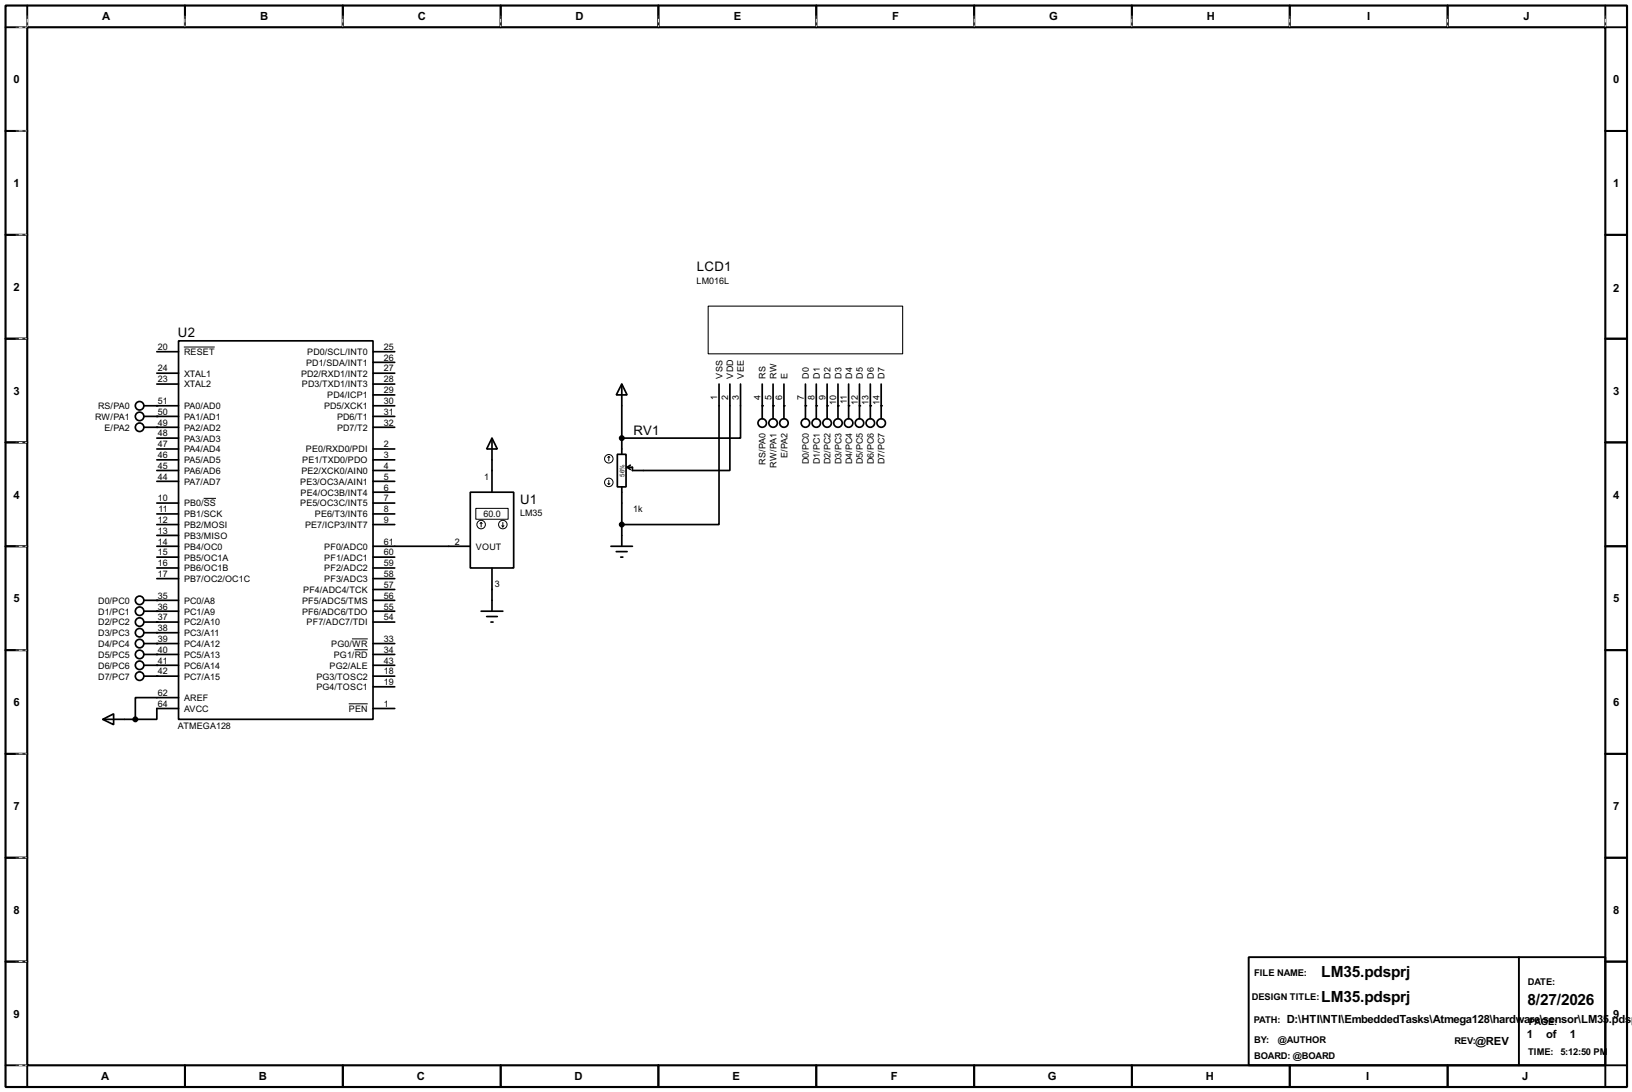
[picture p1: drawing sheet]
<svg xmlns="http://www.w3.org/2000/svg" width="383mm" height="256mm" viewBox="0 0 383 256" stroke-linecap="round" stroke-linejoin="round" font-family="sans-serif">
<path d="M1.3 1.3h381v254h-381zM6.4 6.4h370.8v243.8h-370.8z" fill="none" stroke="#000" stroke-width=".5"/>
<g fill="none" stroke="#000" stroke-width=".45">
<path d="M6.4 1.3v5.1h-5.1M43.5 1.3v5.1M80.6 1.3v5.1M117.7 1.3v5.1M154.7 1.3v5.1M191.8 1.3v5.1M228.9 1.3v5.1M266 1.3v5.1M303.1 1.3v5.1M340.2 1.3v5.1M377.2 1.3v5.1h5.1M1.3 30.8h5.1"/>
<path d="M377.2 30.8h5.1M1.3 55.2h5.1M377.2 55.2h5.1M1.3 79.6h5.1M377.2 79.6h5.1M1.3 103.9h5.1M377.2 103.9h5.1M1.3 128.3h5.1M377.2 128.3h5.1M1.3 152.7h5.1M377.2 152.7h5.1M1.3 177.1h5.1"/>
<path d="M377.2 177.1h5.1M1.3 201.5h5.1M377.2 201.5h5.1M1.3 225.9h5.1M293.4 224.8h83.8v25.4h-83.8zM356.9 224.8v25.4M377.2 225.9h5.1M1.3 250.2h5.1v5.1M43.5 250.2v5.1M80.6 250.2v5.1M117.7 250.2v5.1M154.7 250.2v5.1"/>
<path d="M191.8 250.2v5.1M228.9 250.2v5.1M266 250.2v5.1M303.1 250.2v5.1M340.2 250.2v5.1M382.3 250.2h-5.1v5.1"/>
</g>
<g fill="none" stroke="#fff" stroke-width=".23">
<path d="M3.9 6.4h2.3M6.4 3.9v2.3M43.5 3.9v2.3M80.6 3.9v2.3M117.7 3.9v2.3M154.7 3.9v2.3M191.8 3.9v2.3M228.9 3.9v2.3M266 3.9v2.3M303.1 3.9v2.3M340.2 3.9v2.3M377.2 3.9v2.3"/>
<path d="M3.9 30.8h2.3M3.9 55.2h2.3M3.9 79.6h2.3M3.9 103.9h2.3M3.9 128.3h2.3M3.9 152.7h2.3M3.9 177.1h2.3M3.9 201.5h2.3M3.9 225.9h2.3M3.9 250.2h2.3"/>
</g>
<g fill="none" stroke="#000" stroke-width=".23" stroke-dasharray=".5 1">
<path d="M3.9 6.4h2.3M6.4 3.9v2.3M43.5 3.9v2.3M80.6 3.9v2.3M117.7 3.9v2.3M154.7 3.9v2.3M191.8 3.9v2.3M228.9 3.9v2.3M266 3.9v2.3M303.1 3.9v2.3M340.2 3.9v2.3M377.2 3.9v2.3"/>
<path d="M3.9 30.8h2.3M3.9 55.2h2.3M3.9 79.6h2.3M3.9 103.9h2.3M3.9 128.3h2.3M3.9 152.7h2.3M3.9 177.1h2.3M3.9 201.5h2.3M3.9 225.9h2.3M3.9 250.2h2.3"/>
</g>
<g fill="none" stroke="#000" stroke-width=".4">
<path d="M33.8 95.3h8.2M33.8 97.8h8.2M36.9 82.6h5.1M36.9 90.2h5.1M36.9 87.7h5.1M42 80.1h45.7v88.9h-45.7zM87.7 95.3h5.1M87.7 97.8h5.1M87.7 82.6h5.1M87.7 90.2h5.1M87.7 87.7h5.1M87.7 85.1h5.1"/>
<path d="M87.7 92.8h5.1M146.1 90.2l1.3 2.6h-2.6zM146.1 90.2v16.5M169 90.2v33h-22.9M171.5 90.2v20.3h-22.9v-.7h-1.2M174 90.2v12.7h-27.9M179.1 90.2v8.2M181.7 90.2v8.2M184.2 90.2v8.2M189.3 90.2v8.2M191.8 90.2v8.2M194.4 90.2v8.2"/>
<path d="M196.9 90.2v8.2M199.4 90.2v8.2M202 90.2v8.2M204.5 90.2v8.2M207.1 90.2v8.2M33.8 100.4h8.2M36.9 110.5h5.1M36.9 105.5h5.1M36.9 108h5.1M36.9 113.1h5.1M36.9 118.2h5.1M36.9 102.9h5.1"/>
<path d="M87.7 110.5h5.1M87.7 100.4h5.1M87.7 105.5h5.1M87.7 108h5.1M87.7 113.1h5.1M87.7 115.6h5.1M87.7 118.2h5.1M110.5 115.6h10.2v17.8h-10.2zM115.6 102.9l1.3 2.6h-2.5zM115.6 102.9v12.7M145.1 106.7h2v7.7h-2zM146.1 114.4v13.9"/>
<path d="M147.4 109.8l.7 .5M148.1 109.3l-.7 .5M36.9 128.3h5.1M36.9 130.9h5.1M36.9 120.7h5.1M36.9 123.2h5.1M36.9 125.8h5.1M36.9 133.4h5.1M36.9 135.9h5.1M87.7 128.3h22.8M87.7 130.9h5.1M87.7 120.7h5.1"/>
<path d="M87.7 123.2h5.1M87.7 133.4h5.1M87.7 135.9h5.1M87.7 138.5h5.1M115.6 133.4v10.2M143.6 128.3h5M144.8 129.6h2.6M145.9 130.9h.5M33.8 143.6h8.2M33.8 146.1h8.2M33.8 141h8.2M33.8 148.6h8.2"/>
<path d="M33.8 151.2h8.2M33.8 153.7h8.2M33.8 156.3h8.2M33.8 158.8h8.2M87.7 143.6h5.1M87.7 146.1h5.1M87.7 141h5.1M87.7 151.2h5.1M87.7 153.7h5.1M87.7 156.3h5.1M87.7 158.8h5.1M113.1 143.6h5.1"/>
<path d="M114.4 144.8h2.5M115.4 146.1h.5M24.2 169l2.5-1.3v2.5zM24.2 169h7.6M42 166.4h-5.1v2.6h-5.1M42 163.9h-10.2v5.1M87.7 161.3h5.1M87.7 166.4h5.1"/>
<circle cx="32.8" cy="97.8" r="1"/>
<circle cx="32.8" cy="95.3" r="1"/>
<circle cx="179.1" cy="99.4" r="1"/>
<circle cx="181.6" cy="99.4" r="1"/>
<circle cx="184.2" cy="99.4" r="1"/>
<circle cx="189.2" cy="99.4" r="1"/>
<circle cx="191.8" cy="99.4" r="1"/>
<circle cx="194.3" cy="99.4" r="1"/>
<circle cx="196.9" cy="99.4" r="1"/>
<circle cx="199.4" cy="99.4" r="1"/>
<circle cx="201.9" cy="99.4" r="1"/>
<circle cx="204.5" cy="99.4" r="1"/>
<circle cx="207" cy="99.4" r="1"/>
<circle cx="32.8" cy="100.4" r="1"/>
<circle cx="32.8" cy="141" r="1"/>
<circle cx="32.8" cy="151.2" r="1"/>
<circle cx="32.8" cy="153.7" r="1"/>
<circle cx="32.8" cy="143.6" r="1"/>
<circle cx="32.8" cy="158.8" r="1"/>
<circle cx="32.8" cy="156.3" r="1"/>
<circle cx="32.8" cy="146.1" r="1"/>
<circle cx="32.8" cy="148.6" r="1"/>
</g>
<g fill="#000">
<circle cx="36.9" cy="95.3" r=".2"/>
<circle cx="36.9" cy="97.8" r=".2"/>
<circle cx="179.1" cy="95.3" r=".2"/>
<circle cx="181.7" cy="95.3" r=".2"/>
<circle cx="184.2" cy="95.3" r=".2"/>
<circle cx="189.3" cy="95.3" r=".2"/>
<circle cx="191.8" cy="95.3" r=".2"/>
<circle cx="194.4" cy="95.3" r=".2"/>
<circle cx="196.9" cy="95.3" r=".2"/>
<circle cx="199.4" cy="95.3" r=".2"/>
<circle cx="202" cy="95.3" r=".2"/>
<circle cx="204.5" cy="95.3" r=".2"/>
<circle cx="207.1" cy="95.3" r=".2"/>
<circle cx="36.9" cy="100.4" r=".2"/>
<circle cx="146.1" cy="102.9" r=".2"/>
<circle cx="36.9" cy="148.6" r=".2"/>
<circle cx="36.9" cy="153.7" r=".2"/>
<circle cx="36.9" cy="158.8" r=".2"/>
<circle cx="36.9" cy="141" r=".2"/>
<circle cx="36.9" cy="143.6" r=".2"/>
<circle cx="36.9" cy="146.1" r=".2"/>
<circle cx="36.9" cy="151.2" r=".2"/>
<circle cx="36.9" cy="156.3" r=".2"/>
</g>
<g fill="none" stroke="#000" stroke-width=".23">
<path d="M43.2 81.5h7.3M47.9 117.1h2.9M111.8 119.4h7.6v2.6h-7.6zM142.8 113.6l.3 .2M143.1 107.2l-.3 .3M143.1 107.2l.2 .3M143.1 107.2v1.1M143.1 112.8v1M143.3 113.6l-.2 .2M113.1 122.7l.2 .3M113.1 122.7l-.3 .3M113.1 122.7v1.1"/>
<path d="M117.9 123.5l.3 .3M118.2 122.7v1.1M118.4 123.5l-.2 .3M82.7 150.1h3.7M83.3 152.6h3.1M82 165.3h4.4"/>
<circle cx="143" cy="107.8" r="1"/>
<circle cx="143" cy="113.3" r="1"/>
<circle cx="113" cy="123.2" r="1"/>
<circle cx="118.1" cy="123.2" r="1"/>
</g>
<g fill="#000" stroke="#000" stroke-width=".4">
<circle cx="146.1" cy="102.9" r=".5"/>
<circle cx="146.1" cy="123.2" r=".5"/>
<circle cx="31.8" cy="169" r=".5"/>
</g>
<path d="M166.4 71.9h45.7v11.2h-45.7z" fill="none" stroke="#000" stroke-width=".25"/>
<g font-size="4.1">
<text x="310.5" y="229.5">LM35.pdsprj</text>
<text x="310.5" y="235.4">LM35.pdsprj</text>
<text x="359" y="236.1">8/27/2026</text>
</g>
<g font-size="3.5">
<text x="163.7" y="63.7">LCD1</text>
<text x="41.8" y="79.3">U2</text>
<text x="148.9" y="102.1">RV1</text>
<text x="122.2" y="118.3">U1</text>
</g>
<g font-size="3">
<text x="24" y="4.6">A</text>
<text x="61.1" y="4.6">B</text>
<text x="98.2" y="4.6">C</text>
<text x="135.2" y="4.6">D</text>
<text x="172.4" y="4.6">E</text>
<text x="209.6" y="4.6">F</text>
<text x="246.5" y="4.6">G</text>
<text x="283.6" y="4.6">H</text>
<text x="321.2" y="4.6">I</text>
<text x="358" y="4.6">J</text>
<text x="3.2" y="19.5">0</text>
<text x="379.1" y="19.5">0</text>
<text x="3.2" y="44">1</text>
<text x="379.1" y="44">1</text>
<text x="3.2" y="68.4">2</text>
<text x="379.1" y="68.6">2</text>
<text x="3.2" y="92.7">3</text>
<text x="379.1" y="92.7">3</text>
<text x="3.2" y="117.1">4</text>
<text x="379.1" y="117.1">4</text>
<text x="3.2" y="141.5">5</text>
<text x="379.1" y="141.5">5</text>
<text x="3.2" y="165.9">6</text>
<text x="379.1" y="165.9">6</text>
<text x="3.2" y="190.3">7</text>
<text x="379.1" y="190.3">7</text>
<text x="3.2" y="214.7">8</text>
<text x="379.1" y="214.7">8</text>
<text x="3.2" y="239.1">9</text>
<text x="379.1" y="239.1">9</text>
<text x="302.3" y="240.4">D:\HTI\NTI\EmbeddedTasks\Atmega128\hardware\sensor\LM35.pdsp</text>
<text x="346.7" y="245.5">@REV</text>
<text x="358.8" y="243.9">1</text>
<text x="363.3" y="243.9">of</text>
<text x="368.9" y="243.9">1</text>
<text x="23.8" y="253.8">A</text>
<text x="60.8" y="253.8">B</text>
<text x="97.9" y="253.8">C</text>
<text x="135" y="253.8">D</text>
<text x="172.1" y="253.8">E</text>
<text x="209.3" y="253.8">F</text>
<text x="246.2" y="253.8">G</text>
<text x="283.3" y="253.8">H</text>
<text x="321" y="253.8">I</text>
<text x="357.7" y="253.8">J</text>
</g>
<g font-size="2.5">
<text x="294.7" y="229.3">FILE NAME:</text>
<text x="359" y="231.3">DATE:</text>
<text x="294.1" y="234.9">DESIGN TITLE:</text>
<text x="294.6" y="240.2">PATH:</text>
<text x="294.7" y="245">BY:</text>
<text x="300.3" y="245">@AUTHOR</text>
<text x="341.7" y="245.3">REV:</text>
<text x="359.2" y="240.7">PAGE:</text>
<text x="294.7" y="248.7">BOARD: @BOARD</text>
<text x="359" y="247.8">TIME: 5:12:50 PM</text>
</g>
<g font-size="2.4">
<text x="163.7" y="66.6">LM016L</text>
<text x="37.1" y="82.2">20</text>
<text x="43.2" y="83.4">RESET</text>
<text x="72.2" y="83.4">PD0/SCL/INT0</text>
<text x="90.2" y="82.2">25</text>
<text x="37.1" y="89.8">23</text>
<text x="37.1" y="87.3">24</text>
<text x="43.2" y="88.5">XTAL1</text>
<text x="70.7" y="88.5">PD2/RXD1/INT2</text>
<text x="71.9" y="85.9">PD1/SDA/INT1</text>
<text x="90.2" y="84.7">26</text>
<text x="90.2" y="87.3">27</text>
<text x="90.2" y="89.8">28</text>
<text x="169.8" y="88.9" transform="rotate(-90 169.8 88.9)">VSS</text>
<text x="172.3" y="88.9" transform="rotate(-90 172.3 88.9)">VDD</text>
<text x="174.8" y="88.9" transform="rotate(-90 174.8 88.9)">VEE</text>
<text x="179.9" y="88.9" transform="rotate(-90 179.9 88.9)">RS</text>
<text x="182.5" y="88.9" transform="rotate(-90 182.5 88.9)">RW</text>
<text x="185" y="88.9" transform="rotate(-90 185 88.9)">E</text>
<text x="190.1" y="88.9" transform="rotate(-90 190.1 88.9)">D0</text>
<text x="192.6" y="88.9" transform="rotate(-90 192.6 88.9)">D1</text>
<text x="195.2" y="88.9" transform="rotate(-90 195.2 88.9)">D2</text>
<text x="197.7" y="88.9" transform="rotate(-90 197.7 88.9)">D3</text>
<text x="200.2" y="88.9" transform="rotate(-90 200.2 88.9)">D4</text>
<text x="202.8" y="88.9" transform="rotate(-90 202.8 88.9)">D5</text>
<text x="205.3" y="88.9" transform="rotate(-90 205.3 88.9)">D6</text>
<text x="207.9" y="88.9" transform="rotate(-90 207.9 88.9)">D7</text>
<text x="37.1" y="94.9">51</text>
<text x="43.2" y="91">XTAL2</text>
<text x="70.9" y="91">PD3/TXD1/INT3</text>
<text x="76.9" y="93.6">PD4/ICP1</text>
<text x="90.2" y="92.4">29</text>
<text x="90.2" y="94.9">30</text>
<text x="168.6" y="93.9" transform="rotate(-90 168.6 93.9)">1</text>
<text x="171.1" y="93.9" transform="rotate(-90 171.1 93.9)">2</text>
<text x="173.6" y="93.9" transform="rotate(-90 173.6 93.9)">3</text>
<text x="178.7" y="93.9" transform="rotate(-90 178.7 93.9)">4</text>
<text x="181.3" y="93.9" transform="rotate(-90 181.3 93.9)">5</text>
<text x="183.8" y="93.9" transform="rotate(-90 183.8 93.9)">6</text>
<text x="188.9" y="93.9" transform="rotate(-90 188.9 93.9)">7</text>
<text x="191.4" y="93.9" transform="rotate(-90 191.4 93.9)">8</text>
<text x="194" y="93.9" transform="rotate(-90 194 93.9)">9</text>
<text x="196.5" y="95.1" transform="rotate(-90 196.5 95.1)">10</text>
<text x="199" y="94.9" transform="rotate(-90 199 94.9)">11</text>
<text x="201.6" y="95" transform="rotate(-90 201.6 95)">12</text>
<text x="204.1" y="95.1" transform="rotate(-90 204.1 95.1)">13</text>
<text x="206.7" y="95.1" transform="rotate(-90 206.7 95.1)">14</text>
<text x="22.3" y="98.6">RW/PA1</text>
<text x="23" y="96.1">RS/PA0</text>
<text x="24.6" y="101.2">E/PA2</text>
<text x="37.1" y="100">49</text>
<text x="37.1" y="97.4">50</text>
<text x="43.2" y="101.2">PA2/AD2</text>
<text x="43.2" y="98.6">PA1/AD1</text>
<text x="43.2" y="96.1">PA0/AD0</text>
<text x="76.1" y="96.1">PD5/XCK1</text>
<text x="79.2" y="98.6">PD6/T1</text>
<text x="79.2" y="101.2">PD7/T2</text>
<text x="90.2" y="97.4">31</text>
<text x="90.2" y="100">32</text>
<text x="37.1" y="107.6">46</text>
<text x="37.1" y="105.1">47</text>
<text x="37.1" y="102.5">48</text>
<text x="43.2" y="106.3">PA4/AD4</text>
<text x="43.2" y="103.7">PA3/AD3</text>
<text x="71.9" y="106.3">PE0/RXD0/PDI</text>
<text x="90.2" y="105.1">2</text>
<text x="90.2" y="107.6">3</text>
<text x="185" y="107.6" transform="rotate(-90 185 107.6)">E/PA2</text>
<text x="37.1" y="112.7">44</text>
<text x="37.1" y="110.1">45</text>
<text x="43.2" y="113.9">PA7/AD7</text>
<text x="43.2" y="111.3">PA6/AD6</text>
<text x="43.2" y="108.8">PA5/AD5</text>
<text x="70.5" y="113.9">PE3/OC3A/AIN1</text>
<text x="70.8" y="111.3">PE2/XCK0/AIN0</text>
<text x="71" y="108.8">PE1/TXD0/PDO</text>
<text x="90.2" y="110.1">4</text>
<text x="90.2" y="112.7">5</text>
<text x="113.8" y="112.7">1</text>
<text x="179.9" y="109.1" transform="rotate(-90 179.9 109.1)">RS/PA0</text>
<text x="182.5" y="109.8" transform="rotate(-90 182.5 109.8)">RW/PA1</text>
<text x="190.1" y="109.1" transform="rotate(-90 190.1 109.1)">D0/PC0</text>
<text x="192.6" y="109.1" transform="rotate(-90 192.6 109.1)">D1/PC1</text>
<text x="195.2" y="109.1" transform="rotate(-90 195.2 109.1)">D2/PC2</text>
<text x="197.7" y="109.1" transform="rotate(-90 197.7 109.1)">D3/PC3</text>
<text x="200.2" y="109.1" transform="rotate(-90 200.2 109.1)">D4/PC4</text>
<text x="202.8" y="109.1" transform="rotate(-90 202.8 109.1)">D5/PC5</text>
<text x="205.3" y="109.1" transform="rotate(-90 205.3 109.1)">D6/PC6</text>
<text x="207.9" y="109.1" transform="rotate(-90 207.9 109.1)">D7/PC7</text>
<text x="37.1" y="117.8">10</text>
<text x="43.2" y="119">PB0/SS</text>
<text x="70.5" y="119">PE5/OC3C/INT5</text>
<text x="70.6" y="116.4">PE4/OC3B/INT4</text>
<text x="90.2" y="115.2">6</text>
<text x="90.2" y="117.8">7</text>
<text x="37.1" y="122.8">12</text>
<text x="37.1" y="125.4">13</text>
<text x="37.3" y="120.3">11</text>
<text x="43.2" y="121.5">PB1/SCK</text>
<text x="43.2" y="124">PB2/MOSI</text>
<text x="71.7" y="124">PE7/ICP3/INT7</text>
<text x="74" y="121.5">PE6/T3/INT6</text>
<text x="90.2" y="120.3">8</text>
<text x="90.2" y="122.8">9</text>
<text x="113.6" y="121.5">60.0</text>
<text x="122.2" y="121.2">LM35</text>
<text x="148.8" y="120.4">1k</text>
<text x="37.1" y="127.9">14</text>
<text x="37.1" y="130.5">15</text>
<text x="43.2" y="126.6">PB3/MISO</text>
<text x="43.2" y="129.1">PB4/OC0</text>
<text x="43.2" y="131.7">PB5/OC1A</text>
<text x="76.2" y="131.7">PF1/ADC1</text>
<text x="76.2" y="129.1">PF0/ADC0</text>
<text x="90.2" y="130.5">60</text>
<text x="90.2" y="127.9">61</text>
<text x="106.9" y="127.9">2</text>
<text x="111.8" y="129.1">VOUT</text>
<text x="37.1" y="133">16</text>
<text x="37.1" y="135.5">17</text>
<text x="43.2" y="134.2">PB6/OC1B</text>
<text x="43.2" y="136.7">PB7/OC2/OC1C</text>
<text x="76.2" y="136.7">PF3/ADC3</text>
<text x="76.2" y="134.2">PF2/ADC2</text>
<text x="90.2" y="135.5">58</text>
<text x="90.2" y="133">59</text>
<text x="116.3" y="137.9">3</text>
<text x="23.1" y="141.8">D0/PC0</text>
<text x="37.1" y="140.6">35</text>
<text x="37.1" y="143.2">36</text>
<text x="43.2" y="141.8">PC0/A8</text>
<text x="71" y="141.8">PF5/ADC5/TMS</text>
<text x="71.2" y="139.3">PF4/ADC4/TCK</text>
<text x="90.2" y="143.2">55</text>
<text x="90.2" y="140.6">56</text>
<text x="90.2" y="138.1">57</text>
<text x="23.1" y="144.4">D1/PC1</text>
<text x="23.1" y="146.9">D2/PC2</text>
<text x="23.1" y="149.4">D3/PC3</text>
<text x="37.1" y="145.7">37</text>
<text x="37.1" y="148.2">38</text>
<text x="43.2" y="144.4">PC1/A9</text>
<text x="43.2" y="146.9">PC2/A10</text>
<text x="43.2" y="149.4">PC3/A11</text>
<text x="71" y="144.4">PF6/ADC6/TDO</text>
<text x="72" y="146.9">PF7/ADC7/TDI</text>
<text x="90.2" y="145.7">54</text>
<text x="23.1" y="152">D4/PC4</text>
<text x="23.1" y="154.5">D5/PC5</text>
<text x="37.1" y="150.8">39</text>
<text x="37.1" y="153.3">40</text>
<text x="37.1" y="155.9">41</text>
<text x="43.2" y="152">PC4/A12</text>
<text x="43.2" y="154.5">PC5/A13</text>
<text x="77.8" y="152">PG0/WR</text>
<text x="78.4" y="154.5">PG1/RD</text>
<text x="90.2" y="150.8">33</text>
<text x="90.2" y="153.3">34</text>
<text x="90.2" y="155.9">43</text>
<text x="23.1" y="157.1">D6/PC6</text>
<text x="23.1" y="159.6">D7/PC7</text>
<text x="37.1" y="158.4">42</text>
<text x="43.2" y="157.1">PC6/A14</text>
<text x="43.2" y="159.6">PC7/A15</text>
<text x="74.3" y="159.6">PG3/TOSC2</text>
<text x="77.4" y="157.1">PG2/ALE</text>
<text x="90.2" y="158.4">18</text>
<text x="90.2" y="160.9">19</text>
<text x="37.1" y="163.5">62</text>
<text x="37.1" y="166">64</text>
<text x="43.2" y="164.7">AREF</text>
<text x="43.2" y="167.2">AVCC</text>
<text x="74.3" y="162.1">PG4/TOSC1</text>
<text x="82" y="167.2">PEN</text>
<text x="90.2" y="166">1</text>
<text x="41.8" y="171.2">ATMEGA128</text>
</g>
<text font-size="1.7" x="146.7" y="112" transform="rotate(-90 146.7 112)">56%</text>
</svg>
